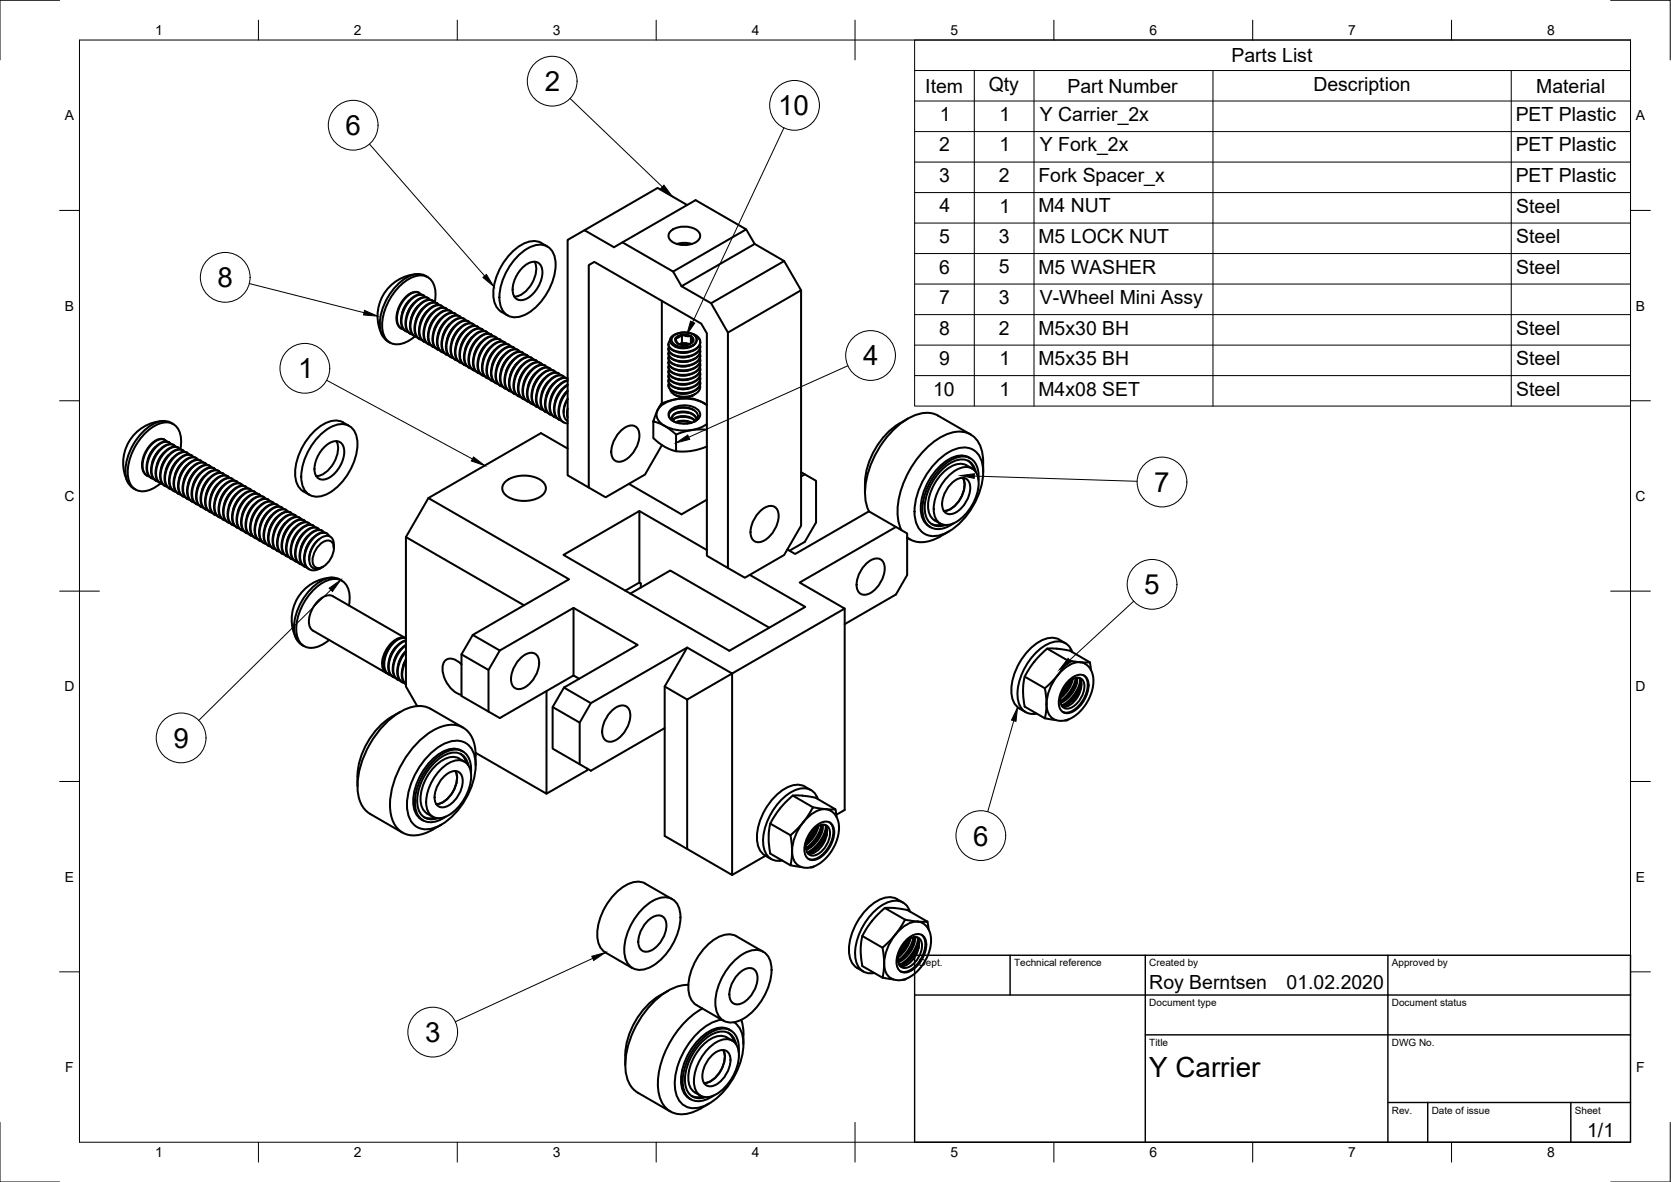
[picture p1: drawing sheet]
<svg xmlns="http://www.w3.org/2000/svg" width="420mm" height="297mm" viewBox="0 0 420 297" stroke-linecap="round" stroke-linejoin="round" font-family="sans-serif">
<!-- layer: Visible -->
<g fill="none" stroke="#000" stroke-width=".51">
<path d="M168.7 58a5.5 5.5 0 0 1 7.1 .5 1.95 1.95 0 0 1-1.5 2.7 5.5 5.5 0 0 1-6-1.2 1.52 1.52 0 0 1 .4-2zM172.8 51.5l-7.4-4.3-18.4 10.7M187.6 57.6l2.2 3.7-18.4 10.6M102.9 75.5l-1.1 1.4-.7 1.7M104 76.2l-.9 1.2-.8 1.9M105 68.9a10.6 10.6 0 0 0-8.9 15.4M105.2 76.8l-1.1 1.4-.7 1.7M105.4 73.6l-1.1-.3-1.5 .7-1.3 1.2-1 1.6-.7 1.7-.1 2 .4 1.3 .9 .8M105.9 74l-1.1-.6-.8 .1-.9 .4-1.4 1.2-1.2 2-.6 1.7-.1 1.8 .6 1.5 1.1 .7M106.3 77.5l-1 1.3-.8 1.8M106.6 74.3l-1.2-.3-1.4 .6-1.4 1.3-1.1 1.7-.6 1.8-.1 1.6 .5 1.5 .8 .8M107 69.3l.5 .3"/>
<path d="M107 69.3a5 5 0 0 0-5.3 .8 14.2 14.2 0 0 0-6 12.8 4 4 0 0 0 1.8 2.9M107 74.7l-1-.6-1.4 .3-1.4 1-1.5 2.1-.7 2.1v1.8l.6 1.4 1.1 .7M107.4 78.2l-1.1 1.4-.6 1.6M107.7 74.9l-1.1-.2-1.3 .4-1.2 1-1.3 1.8-.7 1.9-.2 1.8 .4 1.4 1 .9M108.1 75.3l-.9-.6-1.6 .4-1.5 1.3-1.3 2-.6 1.6-.1 1.9 .6 1.6 1.1 .6M108.6 78.8l-1.1 1.3-.7 1.8M108.8 75.6l-1.2-.3-1.4 .6-1.2 1.2-1.1 1.6-.7 2-.1 1.6 .4 1.4 .9 .9M109.3 76l-.5-.4-.6-.2-1.6 .4-1.4 1.2-1.3 1.9-.6 2v1.8l.4 1.3 .6 .5 .6 .3M109.3 76a5.7 5.7 0 0 0-1.8-6.4 5.9 5.9 0 0 0-6.4 1.8 13.9 13.9 0 0 0-4.8 12.1 3.7 3.7 0 0 0 5.4 2.6l2.6-1.6M109.7 79.4l-1.2 1.5-.6 1.6M110 76.2l-.7-.2h-.6l-1.2 .5-1.5 1.3-1 1.6-.6 1.7-.2 1.8 .3 1.3 1 1M110.4 76.6l-.5-.4-.6-.2-1.4 .4-1.6 1.3-1.3 2.1-.5 1.5-.1 1.9 .5 1.5 .6 .5 .6 .2"/>
<path d="M111.1 76.9l-1.1-.3-1.4 .5-1.5 1.4-1 1.7-.6 1.7-.2 1.7 .4 1.4 1 .9M111.5 77.3l-.4-.4-.7-.2-1.5 .4-1.4 1.2-1.3 1.9-.6 1.8-.1 2 .6 1.4 1.1 .7M112.2 77.5l-1.1-.2-1.5 .6-1.3 1.2-1.2 1.8-.6 2.2v1.5l.4 1.1 .9 .8M112.7 77.9l-1.1-.5h-.8l-.9 .5-1.4 1.2-1.3 2.1-.6 2.1 .1 1.5 .6 1.3 1 .6M113.3 78.2l-1.1-.3-1.4 .6-1.5 1.3-1 1.7-.6 1.7-.1 1.7 .5 1.5 .8 .8M113.8 78.6l-1-.6-.9 .1-.7 .3-1.5 1.3-1.2 1.9-.6 1.7-.1 2.1 .5 1.3 1.2 .7M114.5 78.9l-1.2-.3-1.4 .5-1.5 1.5-.9 1.6-.6 1.4-.2 1.9 .3 1.3 .4 .6 .6 .4M114.9 79.2l-1-.5-.9 .1-.9 .4-1.3 1.2-1.3 2.1-.6 2.1v1.4l.7 1.4 1 .7M115.6 79.5l-1.1-.3-1.5 .6-1.2 1.2-1.2 1.7-.6 1.7-.1 1.9 .5 1.5 .8 .7M116.1 79.9l-.4-.4-.8-.2-1.5 .5-1.4 1.1-1.3 2.1-.6 1.7-.1 1.8 .6 1.5 1.1 .7M129.9 64.7a8.4 8.4 0 0 1 6.6-3.2 4 4 0 0 1 3.1 3.9 15 15 0 0 1-8 13.9 4 4 0 0 1-6-3.4 15 15 0 0 1 4.3-11.2zM131.3 67.3a3.5 3.5 0 0 1 4-1.3 3.5 3.5 0 0 1 .9 4.1 7.4 7.4 0 0 1-5 5.3 2.22 2.22 0 0 1-2.3-2.6 8.3 8.3 0 0 1 2.4-5.5z"/>
<path d="M134.4 65.8a6.8 6.8 0 0 1-2.2 7.4l-.5 .5a3.8 3.8 0 0 1-2.4 .8M137.6 61.9a5.5 5.5 0 0 0-7.4 .2 15.4 15.4 0 0 0-6.1 12.7 5.1 5.1 0 0 0 3.5 4.5M156.5 60.9l12.7 7.3 18.4-10.6-12.7-7.3-20.5 11.8-7.4-4.2-4.3 2.4v59.2l5.3 3v-55.9l1.4-.8 26.9 15.5 1.4 2.5v55.9l5.3 3v-59.1l-4.2-7.4-7.4-4.3-2.2-3.7M166.4 75.6v25.8M170.2 61.3l1.9-.3 1.8 .3M189.8 61.3l7.4 4.3-18.4 10.6M197.2 65.6l4.2 7.3-18.4 10.7M201.4 72.9v59.2l-4.2 7.4-9.9 5.7-4.3-2.5M97.5 85.8l.5 .3M110.8 80.1l-1 1.3-.7 1.8M112 80.8l-1.2 1.5-.6 1.5M113.1 81.4l-1.1 1.4-.7 1.7"/>
<path d="M114.2 82.1l-1.1 1.5-.6 1.6M115.3 82.7l-1 1.4-.7 1.7M116.5 83.4l-1 1.2-.8 1.9M116.8 80.2l-1-.3-1.5 .5-1.4 1.2-1.1 1.6-.6 1.7-.2 2 .4 1.3 .9 .9M117.2 80.5l-1-.5-1.5 .3-1.4 1.1-1.4 2-.7 2.2v1.7l.6 1.5 1.1 .6M117.6 84l-1.1 1.4-.7 1.7M117.9 80.8l-1-.3-1.5 .6-1.5 1.3-1 1.6-.6 1.7-.2 2 .6 1.5 .8 .6M118.3 81.2l-.4-.4-.7-.2-1.4 .4-1.5 1.2-1.4 2.1-.5 1.7-.1 1.8 .5 1.5 .5 .5 .7 .2M118.7 84.7l-1 1.3-.7 1.8M119 81.5l-1.1-.3-1.4 .5-1.4 1.2-1.1 1.9-.7 1.9v1.5l.4 1.4 .9 .9M119.4 81.9l-.4-.4-.7-.2-1.4 .4-1.5 1.2-1.3 1.9-.6 1.9-.1 1.8 .6 1.5 1.1 .7M119.9 85.3l-1.1 1.4-.7 1.7"/>
<path d="M120.1 82.1l-1.2-.2-1.4 .6-1.3 1.2-1 1.6-.6 1.7-.2 1.8 .3 1.3 1 1M120.6 82.5l-1.1-.6-1.5 .4-1.6 1.4-1.3 2-.4 1.5-.1 1.9 .5 1.5 1.1 .7M121 86l-1 1.3-.8 1.8M121.3 82.8l-1.2-.3-1.5 .6-1.3 1.3-1.1 1.7-.6 1.8-.1 1.6 .5 1.5 .8 .8M121.7 83.1l-1-.5-.9 .1-.7 .3-1.3 1.1-1.4 2-.6 2-.1 1.8 .6 1.4 1.1 .7M122.1 86.6l-1.1 1.5-.6 1.6M122.4 83.4l-1.1-.3-1.3 .5-1.4 1.2-1.1 1.6-.7 1.9-.2 1.8 .3 1.2 .4 .7 .7 .4M122.9 83.8l-1.1-.6-.8 .1-.9 .4-1.4 1.2-1.3 2.1-.6 2.2v1.3l.6 1.4 1.1 .7M123.3 87.3l-1.1 1.3-.7 1.8M123.5 84.1l-1.1-.3-1.3 .5-1.4 1.2-1.1 1.7-.7 1.9-.1 1.7 .4 1.3 .9 1M124 84.5l-.6-.5-.6-.1-1.4 .4-1.6 1.3-1.2 2-.6 2.2v1.5l.6 1.3 1 .7M124.4 87.9l-1.1 1.5-.7 1.6"/>
<path d="M124.7 84.7l-1.3-.2-1.5 .6-1.2 1.2-1 1.6-.6 1.6-.2 1.9 .4 1.4 .9 .9M125.1 85.1l-.9-.6-1.6 .4-1.3 1-1.5 2.1-.6 1.8-.1 1.9 .2 .8 .4 .8 1.1 .6M125.5 88.6l-1.2 1.6-.5 1.5M125.8 85.4l-1-.3-1.5 .5-1.4 1.3-1.1 1.8-.6 1.7-.1 1.7 .4 1.4 .9 .9M126.2 85.8l-.4-.4-.7-.2-1.6 .4-1.3 1.2-1.3 2.1-.6 1.6-.1 2 .5 1.3 .6 .5 .6 .3M126.7 89.2l-1.2 1.5-.6 1.6M126.9 86l-1-.2-1.6 .6-1.3 1.2-1 1.6-.6 1.6-.2 1.9 .3 1.3 1 1M127.4 86.4l-.5-.4-.6-.2-1.5 .4-1.7 1.5-1.2 1.9-.6 2.2 .1 1.4 .5 1.3 .6 .5 .5 .2M127.8 89.9l-1.1 1.4-.7 1.7M128.1 86.7l-.7-.3-.7 .1-1.3 .5-1.3 1.3-1 1.6-.7 1.8-.1 1.8 .4 1.3 .9 .9M128.5 87.1l-.4-.4-.6-.2-1.6 .4-1.5 1.3-1.3 2-.5 1.6-.1 2 .5 1.4 1.2 .7M128.9 90.6l-1.1 1.5-.6 1.5"/>
<path d="M129.2 87.3l-1.1-.2-1.2 .4-1.7 1.5-1 1.6-.6 1.5-.2 2 .5 1.5 .9 .7M129.6 87.7l-.8-.5-1.5 .2-1.5 1.1-1.4 2-.7 1.9-.1 2.1 .6 1.4 1.1 .6M130 91.2l-1 1.4-.7 1.7M130.3 88l-1.1-.3-1.5 .6-1.2 1.1-1.3 2-.5 1.5-.1 1.9 .4 1.4 .9 .8M130.8 88.4l-1.1-.6-.9 .1-.8 .4-1.4 1.2-1.2 2-.6 1.6-.1 1.9 .6 1.5 1.1 .7M131.2 91.9l-1 1.3-.8 1.7M131.5 88.7l-1.2-.3-1.3 .4-1.4 1.3-1.1 1.6-.7 2.2-.1 1.5 .5 1.5 .8 .7M131.9 89l-.4-.3-.6-.2-1 .1-.7 .3-1.4 1.3-1.2 1.7-.7 2v1.8l.6 1.5 1.1 .7M132.3 92.5l-1.1 1.4-.6 1.7M132.6 89.3l-1.2-.3-1.2 .5-1.4 1.2-1.1 1.6-.7 1.9-.1 1.9 .4 1.5 .9 .7M133 89.7l-.9-.6-1.6 .4-1.5 1.2-1.3 2.1-.6 1.5-.1 2 .6 1.5 1.1 .7M133.5 93.2l-1.1 1.3-.7 1.8"/>
<path d="M133.7 90l-1-.3-1.4 .5-1.4 1.2-1.1 1.6-.7 2.1-.1 1.6 .4 1.4 .9 .8M134.2 90.3l-.5-.4-.6-.1-1.6 .4-1.4 1.2-1.3 1.9-.6 1.9-.1 1.8 .5 1.3 .6 .6 .6 .3M134.6 93.8l-1.3 1.7-.5 1.4M134.9 90.6l-1.1-.3-1.4 .6-1.5 1.3-1 1.6-.6 1.6-.2 1.8 .3 1.4 1 1M135.3 91l-.5-.4-.6-.2-1.4 .4-1.8 1.5-1.1 1.9-.5 1.4-.1 2 .5 1.5 .6 .5 .6 .2M135.7 94.5l-1 1.3-.8 1.8M136 91.3l-1.1-.3-1.6 .6-1.5 1.5-.7 1.2-.7 2-.2 1.7 .4 1.4 1 .9M136.4 91.7l-.5-.5-.5-.1-1.6 .4-1.3 1.1-1.4 2-.6 1.8-.1 1.9 .6 1.5 1.1 .7M136.8 95.1l-1.1 1.5-.6 1.6M137.1 91.9l-1.1-.3-1.2 .5-1.5 1.2-1.1 1.6-.6 1.8-.2 1.9 .3 1.2 .4 .6 .6 .5M137.6 92.3l-1.1-.6-.8 .1-.7 .3-1.7 1.4-1.2 2-.4 1.5-.2 1.9 .6 1.5 1.1 .7M138 95.8l-1.2 1.6-.6 1.5"/>
<path d="M138.2 92.6l-1.1-.3-1.4 .6-1.3 1.1-1.1 1.6-.7 2-.1 1.7 .4 1.5 .9 .8M138.7 92.9l-1.1-.5-.8 .1-.9 .4-1.4 1.3-1.2 1.9-.5 1.6-.1 2 .6 1.4 1 .7M139.1 96.4l-1.1 1.5-.6 1.6M139.4 93.2l-1.2-.3-1.2 .5-1.3 1-1.2 1.8-.7 1.8-.2 1.9 .4 1.4 .9 .9M139.8 93.6l-.4-.4-.6-.2-1.4 .3-1.4 1.1-1.4 2.1-.7 1.8-.1 2.2 .7 1.3 1 .6M140.2 97.1l-1.1 1.4-.6 1.7M140.5 93.9l-1.2-.3-1.4 .6-1.2 1.1-1.3 2-.5 1.6-.1 1.8 .5 1.5 .8 .7M140.9 94.3l-.9-.6-1.6 .3-1.6 1.4-1.2 2-.7 2.2 .1 1.5 .5 1.3 1.1 .7M141.4 97.7l-1.2 1.5-.6 1.6M141.6 94.5l-.9-.3-1.5 .5-1.4 1.3-1.1 1.6-.6 1.7-.2 2 .4 1.4 .9 .8M142.1 94.9l-.5-.4-.6-.2-1.4 .4-1.4 1.1-1.3 1.8-.7 2-.1 2.1 .6 1.4 1.1 .6M142.5 98.4l-1.1 1.4-.7 1.7"/>
<path d="M142.7 98.2l-.9 1-.7 1.3-.7 2.5 .1 1.2 .3 .9 .4 .7 .5 .3M142.7 96.6l-1.3 1.2-1.1 1.4-.8 1.9-.2 1.7a2.81 2.81 0 0 0 1.3 2.7M142.7 95.6l-1.1 .4-1.3 1-1 1.4-.8 1.6-.3 1.8v1.2l.5 1.2 .8 .6M142.7 98.4l-.9 1.3-.8 1.6-.4 1.4v1.4a2.21 2.21 0 0 0 2.1 2.3M142.7 96.8l-.8 .7-1.1 1.2-.8 1.6-.5 1.5-.1 1.4 .2 1 .6 .9 .9 .6M142.7 95.7l-1.1 .4-1.3 1.2-1.1 1.5-.7 1.7-.2 1.6 .1 1.2 .6 1.1 1 .6M169.5 99.1a4.2 4.2 0 0 0 4.4 .4M171.5 84.1v2.1M171.5 84.1a2.42 2.42 0 0 1 2.9 1.3l-.1 .3M171.5 84.1l-.5 .1a1.15 1.15 0 0 0-1.2 1.1 1.15 1.15 0 0 0 1 1.2l1.9 .2M173.2 98.8l-1.4 .2-1.4-.2M173.2 97.6l-1.4 .2-1.4-.2"/>
<path d="M173.2 96.5l-1.4 .2-1.4-.2M173.2 95.3l-1.4 .3-1.4-.2M173.2 94.2l-1.4 .2-1.4-.2M173.2 93.1l-1.4 .2-1.4-.2M173.2 91.9l-1.4 .2-1.4-.2M173.2 90.8l-1.4 .2-1.4-.2M173.2 89.6l-1.4 .2-1.4-.2M173.2 88.5l-1.4 .2-1.4-.2M173.4 86.5l-1.9-.3-.6 .3 1.2-.2 1.2 .2M173.7 84.5v1.8M174.3 99.3l-.4 .2M174.3 85.8l-.7 .5-.9 .4"/>
<path d="M174.3 85.8l-.4-.7a.56 .56 0 0 0-.2-.6 .56 .56 0 0 0-.6 0l-.8-.1a.89 .89 0 0 0-1.3 .1l-.6 .4a.39 .39 0 0 0-.5 .2 .39 .39 0 0 0 .1 .5l.4 .7 .3 .2 1.1 .2h.9M174.3 85.7l-.4 .5-1.2 .5M174.3 83.9l1.3 .8 .4 .7M174.3 84l-2-.4-2.1 .2-1.4 .9-.4 .9 .3 .6 .5 .5 1.6 .7h1.8l1.9-.8M174.7 84.3a4.4 4.4 0 0 0-5.7 .6 1.57 1.57 0 0 0 1.2 2l1.9 .3 1.3-.1 1.1-.5M174.8 99l-.5 .3M175.2 85.4l-.2 .7-.4 .5-1.4 .7-2.1 .2-1.5-.5M176 96.8v.9l-.5 .9-1.2 .7-1.3 .3-1.7 .1-1.5-.4-.9-.7-.4-.7M176 95.7v1.1l-.8 .9-1.5 .8-1.5 .3-1.7-.1-1.5-.6-.8-.8-.1-.5 .1-.5M176 94.5v1.1l-.8 1-1.3 .7-1.7 .3-1.8-.1-1.4-.5-.8-.8-.1-.6 .1-.5M176 93.4v1.1l-.8 .9-1.3 .7-1.7 .4-1.8-.1-1.4-.6-.8-.8-.1-.5 .1-.5M176 92.3v1.1l-.8 .9-1.3 .7-1.7 .3-1.8-.1-1.4-.5-.8-.8-.1-.5 .1-.6"/>
<path d="M176 91.1v1.1l-.8 1-1.5 .7-1.5 .3-1.8-.1-1.4-.6-.8-.8-.1-.5 .1-.5M176 90v1.1l-.8 .9-1.3 .7-1.7 .4-1.5-.1-1.7-.6-.8-.8-.1-.5 .1-.6M176 88.8v1.1l-.8 1-1.5 .7-1.5 .3-1.8-.1-1.4-.6-.8-.7-.1-.6 .1-.5M176 87.7v1.1l-.8 .9-1.3 .7-1.7 .4-1.8-.2-1.4-.5-.8-.8-.1-.5 .1-.5M176 86.5v1.1l-.8 1-1.5 .8-1.5 .2-1.8-.1-1.4-.6-.8-.7-.1-.6 .1-.5M176 85.4v1l-.8 1-1 .7-1.9 .4-2.2-.2-1.3-.6-.5-.5-.2-.5v-.5l.3-.6M176 85.4l-1.3-1.1 .4 .8 .1 .5-.7 1M176.1 96.2l-.2 .8-.8 1-1.1 .6-1.5 .3h-1.8l-1.2-.4-1.1-.8-.3-.9M176.1 95l-.2 .8-.8 1-1.3 .7-1.3 .3-1.8-.1-1.2-.3-1.1-.8-.3-1M176.1 93.9l-.2 .8-.8 1-1.3 .6-1.3 .3h-1.8l-1.2-.4-1.1-.8-.3-.9M176.1 92.8l-.2 .8-.8 .9-1.1 .6-1.5 .4-1.8-.1-1.2-.3-1.1-.8-.3-1M176.1 91.6l-.2 .8-.8 1-1.6 .7-1.3 .2h-1.5l-1.7-.6-.7-.7-.2-.8"/>
<path d="M176.1 90.5l-.2 .8-.8 1-1.1 .5-1.5 .4-1.8-.1-1.2-.3-1.1-.8-.3-1M176.1 89.3l-.2 .8-.8 1-1.1 .6-1.5 .3h-1.8l-1.2-.4-1.1-.7-.3-1M176.1 88.2l-.3 1-.7 .8-1.3 .6-1.3 .3h-1.8l-1.2-.4-1.1-.8-.3-.9M176.1 87l-.2 .8-.8 1-1.1 .6-1.5 .4-1.8-.1-1.2-.3-1.1-.8-.3-1M176.1 85.9l-.2 .8-.8 1-1.3 .6-1.6 .3h-1.5l-1.5-.5-.8-.7-.3-.9M38.9 112.5l-1.1 1.4-.6 1.7M40.1 113.1l-1.1 1.3-.7 1.8M41.1 105.8a10.6 10.6 0 0 0-8.9 15.4M41.2 113.8l-1.2 1.5-.6 1.5M41.5 110.6l-1.2-.3-1.4 .6-1.2 1-1.3 2-.5 1.4-.2 1.9 .3 1.3 .4 .6 .6 .5M41.9 110.9l-.6-.4-.6-.2-1.3 .4-1.6 1.3-1.3 2.2-.5 1.4-.1 1.9 .2 .8 .4 .9 1.1 .6M42.3 114.4l-1 1.3-.7 1.8"/>
<path d="M42.6 111.2l-1.2-.3-1.4 .6-1.3 1.2-1.1 1.7-.6 1.8-.1 1.7 .3 1.4 1 .9M43 111.6l-.4-.4-.8-.2-1.5 .5-1.3 1.1-1.3 2-.6 1.8-.1 1.9 .5 1.3 .6 .5 .6 .3M43.5 115.1l-1.2 1.5-.6 1.6M43.6 106.6a4.7 4.7 0 0 0-5.8 .4 14.2 14.2 0 0 0-6.1 12.9 4.2 4.2 0 0 0 2.4 3.1M43.7 111.9l-1.2-.3-1.5 .7-1.1 1-1.2 1.9-.6 1.7-.1 1.8 .5 1.5 .8 .6M44.2 112.3l-.5-.4-.6-.2-1.6 .4-1.7 1.6-1.1 1.8-.6 2.2 .1 1.5 .6 1.3 1 .6M44.6 115.7l-1.1 1.4-.7 1.7M44.9 112.5l-1.1-.3-1.4 .6-1.5 1.3-1 1.6-.6 1.7-.2 1.6 .4 1.7 .9 .8M45.3 112.9l-.4-.4-.7-.2-1.5 .4-1.7 1.5-1.1 1.8-.5 1.7-.1 1.8 .5 1.5 1.2 .7M45.4 112.9a5.7 5.7 0 0 0-1.8-6.3 5.9 5.9 0 0 0-6.5 1.7 13.9 13.9 0 0 0-4.8 12.1 3.7 3.7 0 0 0 5.5 2.7l2.6-1.6M45.7 116.4l-1.1 1.5-.6 1.6M46 113.2l-1.1-.3-1.6 .6-1.2 1.2-1.1 1.8-.6 1.4-.2 1.9 .4 1.4 1 1"/>
<path d="M46.4 113.6l-.5-.5-.5-.1-.8 .1-.8 .3-1.3 1.1-1.3 1.9-.7 1.8-.1 2.2 .6 1.2 1.1 .8M46.8 117l-1 1.4-.7 1.7M47.1 113.8l-1.1-.3-1.5 .6-1.1 1-1.3 1.9-.6 1.7-.1 2 .4 1.3 .9 .8M47.6 114.2l-1.1-.6-.8 .1-.9 .4-1.4 1.3-1.2 1.9-.6 1.7v1.9l.5 1.4 1.1 .7M48 117.7l-1 1.2-.8 1.9M48.3 114.5l-1.2-.3-1.4 .6-1.3 1.1-1.2 1.9-.5 1.7-.2 1.9 .5 1.3 .8 .8M48.7 114.9l-1-.6-1.4 .3-1.4 1-1.5 2.1-.7 2.2v1.8l.6 1.3 1.1 .7M49.1 118.3l-1.1 1.4-.7 1.7M49.4 115.1l-1.2-.2-1.4 .5-1.2 1.1-1.3 2-.5 1.6-.2 1.9 .5 1.4 .9 .7M49.8 115.5l-1-.6-.9 .1-.8 .4-1.3 1.2-1.4 2-.5 1.7-.1 1.8 .6 1.6 1.1 .6M50.2 119l-1 1.3-.7 1.8M50.5 115.8l-1.2-.3-1.2 .5-1.4 1.2-1.1 1.7-.7 2.1-.1 1.5 .3 1.4 1 .9"/>
<path d="M50.9 116.2l-.9-.6-1.5 .3-1.4 1.1-1.4 2-.7 2.1-.1 1.8 .5 1.3 .6 .5 .6 .3M51.4 119.6l-1.1 1.4-.7 1.7M51.6 116.4l-.6-.2h-.6l-1.3 .5-1.4 1.3-1 1.6-.6 1.7-.2 1.8 .3 1.3 1 1M52.1 116.8l-.5-.4-.6-.2-1.4 .4-1.6 1.3-1.3 2-.5 1.6-.1 1.9 .5 1.5 .5 .5 .7 .2M52.8 117.1l-1.1-.3-1.4 .5-1.4 1.3-1.1 1.8-.7 1.8-.1 1.6 .4 1.4 .9 .9M53.2 117.5l-.4-.4-.7-.2-.7 .1-.9 .4-1.6 1.4-1 1.6-.6 2-.1 1.8 .6 1.4 1.1 .7M53.9 117.7l-1.1-.2-1.6 .6-1.2 1.2-1.1 1.6-.6 1.6-.1 1.9 .3 1.3 1 1M54.4 118.1l-1.1-.6-1.5 .4-1.7 1.5-1.2 2-.4 1.4-.2 1.9 .6 1.5 .5 .5 .6 .2M55 118.4l-1.1-.3-1.5 .7-1.4 1.2-1 1.7-.6 1.7-.1 1.7 .4 1.5 .9 .8M55.5 118.8l-.5-.5-.5-.1-.9 .1-.7 .3-1.4 1.1-1.3 2.1-.6 1.8-.1 1.9 .6 1.4 1 .7M56.2 119l-1.2-.2-1.4 .5-1.4 1.4-1.1 1.7-.5 1.4-.2 1.9 .3 1.3 .4 .6 .6 .4M56.6 119.4l-1-.5h-.9l-.9 .5-1.3 1.2-1.3 2.1-.6 2.1v1.6l.6 1.2 1.1 .7"/>
<path d="M57.3 119.7l-1.1-.3-1.5 .6-1.2 1.1-1.3 2-.6 2.1v1.4l.4 1.3 .9 .8M80.1 109.8a8.4 8.4 0 0 1 6.6-3.2 4 4 0 0 1 3.1 3.8 15 15 0 0 1-8 14 4 4 0 0 1-6-3.5 15 15 0 0 1 4.3-11.1zM81.5 112.4a3.5 3.5 0 0 1 4-1.3 3.5 3.5 0 0 1 .8 4.1 7.4 7.4 0 0 1-4.9 5.3 2.22 2.22 0 0 1-2.3-2.6 8.3 8.3 0 0 1 2.4-5.5zM84.6 110.9a6.8 6.8 0 0 1-2.2 7.4l-.6 .5a3.8 3.8 0 0 1-2.3 .8M87.8 107a5.5 5.5 0 0 0-7.4 .2 15.4 15.4 0 0 0-6.1 12.7 5 5 0 0 0 3.5 4.5M138.3 104.2l-.7-.7-.6-1.5 .2-1.9 .6-1.7 1-1.7 1.2-1.1 1.4-.7 1.2 .2 .1 .1-.6-.2-.9 .1-1.3 .8-1.2 1.2-1.1 2.1-.4 2.1 .1 1.5 .6 1 1 .6M142.7 100.4l-.6 1.3-.4 1.6 .3 1.7 .7 .8M142.7 100.2l-.8 1.6-.2 2M142.7 112.7l-6.7-3.9-28.3 16.4 35.4 20.4-24.2 14 6.8 3.9 18.5-10.7 16.1 9.3-18.5 10.7 6.8 3.9 24.2-14 11.3 6.6 28.3-16.4-11.3-6.5 24.2-14-6.8-3.9-18.6 10.7-1.9-1.1M142.7 102.7l-.1 1.4 .1 .8M156 108.4a3.3 3.3 0 0 1 3.7-1.3 3.3 3.3 0 0 1 .9 3.9 7 7 0 0 1-4.7 5 2.1 2.1 0 0 1-2.2-2.5l.5-2.3 .8-1.5zM166.4 111.8l-4.2 7.5-9.9 5.7-4.3-2.5"/>
<path d="M168.8 102.9a5.6 5.6 0 0 1 7 .4 1.7 1.7 0 0 1-.9 2.5 5.6 5.6 0 0 1-6.5-.8 1.53 1.53 0 0 1 .4-2.1zM169 105v.4l.5 .5M169 105l.1 .5 .5 .5M169.2 105.5l1.1-.7 1.7-.2 1.6 .3 1.3 .9M169.2 105.6l1.1-.7 1.8-.2 1.6 .4 1.1 .7M169.2 105.8l-.5-.4-.4-.7-.1-.6 .3-.5 1.3-.9 2.3-.3 1.9 .4 1.2 .9 .3 .7-.1 .7-.8 .8M169.3 104.2l1.5-.7 2.3 .1 1.5 .7 .4 .6 .2 .6-.3-.6-.4-.5-1.6-.7-1.6-.1-1.1 .2-.8 .5-.4 .7zM169.9 106.1l.9-.3 1.2-.1 2 .5M170 106.2l1.1-.3h1l1.7 .4M170.4 106l1.8-.1 1 .2M170.4 104.9l1.8-.1 1 .1M170.4 103.7l1.7-.1 1.1 .2"/>
<path d="M174.4 103l-1.5-.4-1.8-.1-1.6 .4-.9 .6M177.7 101.8a10.3 10.3 0 0 0-11.7 .4 2.72 2.72 0 0 0 .4 4.4 10.4 10.4 0 0 0 11.3 0M177.7 101.8l-2.2-1.2-2-.5-3.2 .2-2.9 .7a3.3 3.3 0 0 0-2.3 2.6l-.8 2.3v4.2l2.8 2.2 2.9 1.1v-4.2l-3-2.3-2.7-1M177.7 112.2l-1.8 .6-2.2 .6h-3.7M177.7 108l-3.8 .1-3.9 1.1M201.4 118.6l1 .6-1 .5M202.4 119.2l2.8 1.6v10.5l-2.8 4.9-3.9 2.2M226.1 106.4a19.2 19.2 0 0 0-8.6 17.5M228.3 105.2l-2.2 1.3M235.5 116.1a10.4 10.4 0 0 1 7.4-3.6 4.8 4.8 0 0 1 4.2 4.8 18.3 18.3 0 0 1-9.7 16.8 4.9 4.9 0 0 1-7.4-4.2 18.2 18.2 0 0 1 5.5-13.8zM235.9 104.5l8.2 4.7M235.9 104.5a8.1 8.1 0 0 0-8.4 1.2 23.9 23.9 0 0 0-10 18.5 9.8 9.8 0 0 0 1 4.3"/>
<path d="M238.8 119.3a5.2 5.2 0 0 1 5.6-1.6 4.5 4.5 0 0 1 1.6 4.7 12.2 12.2 0 0 1-6.5 9.2 3.2 3.2 0 0 1-4.7-2.7 12.1 12.1 0 0 1 4-9.6zM243.4 115.8l.9 .9 .6 1.4M243.6 114.9l.4 .3M243.6 114.9a5.4 5.4 0 0 0-5.9 1.1 15.4 15.4 0 0 0-6.1 12.7 4.5 4.5 0 0 0 2.4 3.8M244.4 117.7a4.5 4.5 0 0 0-6.3 .2 12.2 12.2 0 0 0-4.7 10.2 3.6 3.6 0 0 0 1.6 2.7M245.4 118.7a3.7 3.7 0 0 0-5.9-2.6 13.7 13.7 0 0 0-6.8 13.1 3.5 3.5 0 0 0 5 2.8M247.2 118.6a14.1 14.1 0 0 0-1-7.1 5.8 5.8 0 0 0-7.7-2.5 21.2 21.2 0 0 0-11.1 11.8 16.5 16.5 0 0 0-1.1 11.5l.4 .9M52.5 120.3l-1 1.3-.8 1.8M53.6 121l-1.1 1.5-.6 1.5M54.8 121.6l-1.1 1.3-.7 1.8M55.9 122.3l-1.1 1.5-.7 1.6M57 122.9l-1.1 1.4-.6 1.7"/>
<path d="M57.7 120.1l-.3-.4-.7-.2-.9 .1-.9 .4-1.3 1.2-1.2 2-.6 1.7-.1 1.8 .6 1.5 1.1 .7M58.2 123.6l-1 1.2-.8 1.8M58.4 120.4l-1.2-.3-1.3 .6-1.5 1.4-1 1.6-.5 1.4-.2 2.1 .4 1.2 .9 1M58.9 120.7l-1-.5-1.5 .3-1.3 1-1.5 2.1-.6 1.8-.1 2.1 .6 1.5 1 .5M59.3 124.2l-1.1 1.4-.7 1.7M59.6 121l-1-.3-1.5 .5-1.4 1.3-1.1 1.7-.6 1.8-.2 1.9 .6 1.5 .7 .6M60 121.4l-.5-.4-.6-.2-1.4 .4-1.6 1.2-1.3 2.1-.5 1.7-.1 1.8 .5 1.5 .5 .4 .7 .3M60.4 124.9l-.9 1.2-.8 1.9M60.7 121.7l-1.1-.3-1.6 .6-1.2 1.1-1.1 1.9-.6 1.4-.2 2 .5 1.4 .9 .8M61.1 122.1l-.4-.4-.7-.2-1.6 .4-1.3 1.2-1.3 1.9-.6 1.9-.1 1.9 .7 1.5 1 .6M61.6 125.5l-1.1 1.4-.7 1.7M61.8 122.3l-1-.3-1.6 .7-1.3 1.2-1.2 1.8-.5 1.5-.1 1.9 .4 1.4 .9 .8"/>
<path d="M62.3 122.7l-1.1-.6-1.5 .4-1.5 1.2-1.4 2.2-.4 1.4-.2 2 .6 1.5 1.1 .7M62.7 126.2l-1 1.3-.8 1.8M63 123l-1.2-.3-1.3 .5-1.6 1.4-1 1.7-.6 1.9-.1 1.5 .5 1.5 .8 .8M63.4 123.4l-.5-.5-.5-.1-.9 .1-.7 .3-1.5 1.3-1.2 1.7-.7 2.1v1.8l.6 1.4 1.1 .7M63.8 126.8l-1.1 1.4-.6 1.7M64.1 123.6l-1.2-.3-1.2 .5-1.4 1.2-1.1 1.6-.7 1.9-.2 1.8 .4 1.4 1 .9M64.5 124l-1-.6-.8 .1-1 .4-1.3 1.2-1.2 2-.6 1.5-.1 2 .6 1.6 1.1 .6M65 127.5l-1.1 1.3-.7 1.8M65.2 124.3l-1.1-.3-1.3 .5-1.4 1.2-1.1 1.6-.7 2.1-.1 1.6 .4 1.5 .9 .8M65.7 124.7l-.4-.4-.7-.2-.9 .1-.7 .3-1.4 1.2-1.3 1.9-.6 1.9-.1 1.8 .6 1.5 1.1 .7M66.1 128.2l-1.2 1.4-.6 1.6M66.4 124.9l-1.3-.2-1.2 .4-1.2 1-1.2 1.8-.7 1.8-.2 1.9 .4 1.4 .9 .9"/>
<path d="M66.8 125.3l-1-.6-1.5 .4-1.6 1.3-1.3 2.1-.5 1.4-.1 2 .2 .8 .4 .8 1.1 .6M67.2 128.8l-1 1.3-.8 1.8M67.5 125.6l-1-.3-1.4 .5-1.5 1.2-1 1.7-.7 1.9-.2 1.7 .4 1.4 1 .9M67.9 126l-.4-.4-.7-.2-1.6 .4-1.3 1.2-1.3 1.9-.6 1.8-.1 2 .5 1.3 .5 .5 .7 .3M68.3 129.4l-1.1 1.5-.6 1.6M68.6 126.2l-1.1-.3-1.4 .6-1.4 1.3-1.1 1.7-.5 1.5-.2 2.1 .5 1.5 .8 .6M69.1 126.6l-.5-.4-.7-.2-1.5 .5-1.7 1.5-1.1 1.8-.6 2.2 .1 1.5 .7 1.4 .9 .5M69.5 130.1l-1.1 1.4-.7 1.7M69.7 126.9l-1-.3-1.6 .6-1.3 1.2-1 1.7-.7 1.8-.1 1.5 .4 1.6 .9 .9M70.2 127.3l-.5-.4-.6-.2-1.5 .4-1.6 1.4-1.2 1.9-.5 1.6-.1 1.9 .5 1.4 1.1 .8M70.6 130.8l-1.1 1.5-.6 1.5M70.9 127.5l-1.1-.2-1.3 .4-1.6 1.5-1.1 1.6-.5 1.5-.1 2.1 .4 1.3 .8 .8"/>
<path d="M71.3 127.9l-.5-.4-.5-.2-.9 .1-.7 .3-1.3 1.2-1.3 1.9-.7 1.8-.1 2.1 .5 1.3 1.2 .7M71.7 131.4l-1 1.4-.7 1.7M72 128.2l-1.1-.3-1.6 .7-1.2 1.2-1.1 1.6-.6 1.7-.1 1.9 .4 1.4 .9 .8M72.5 128.6l-1.1-.6-.8 .1-.9 .4-1.4 1.2-1.2 2-.6 1.7-.1 1.9 .6 1.4 1.1 .7M72.9 132.1l-1.2 1.4-.6 1.7M73.2 128.8l-1.2-.2-1.4 .5-1.5 1.5-1 1.6-.6 1.6-.1 2 .5 1.3 .8 .7M73.6 129.2l-.4-.3-.6-.2-1.4 .3-1.4 1-1.5 2.2-.7 2.1v1.7l.6 1.4 1.1 .7M74 132.7l-1.1 1.4-.7 1.7M74.3 129.5l-1.2-.3-1.4 .6-1.4 1.2-1 1.7-.6 1.7-.2 1.9 .5 1.5 .8 .7M74.7 129.9l-.9-.6-1.6 .4-1.6 1.3-1.3 2.1-.6 2.2v1.4l.6 1.3 1.1 .7M75.1 133.4l-1 1.3-.7 1.7M75.4 130.2l-1-.3-1.4 .5-1.5 1.2-1 1.6-.7 1.7-.1 2 .4 1.4 .9 .8"/>
<path d="M75.8 130.5l-.4-.4-.7-.2-1.5 .5-1.4 1.2-1.3 1.9-.6 1.9-.1 1.8 .6 1.5 1.1 .6M76.3 134l-1.1 1.4-.7 1.7M76.5 130.8l-1-.3-1.5 .5-1.4 1.4-1 1.6-.6 1.7-.2 1.7 .3 1.4 1 1M77 131.2l-.5-.4-.6-.2-1.6 .5-1.4 1.1-1.4 2.2-.4 1.4-.1 2 .5 1.5 .5 .4 .6 .3M77.4 134.7l-1 1.3-.8 1.8M77.7 131.5l-1.1-.3-1.4 .5-1.4 1.2-1.2 1.9-.6 1.8-.1 1.6 .4 1.4 .9 .8M78.1 131.9l-.4-.4-.7-.2-1.5 .4-1.4 1.1-1.3 2-.6 1.9-.1 1.8 .6 1.5 1.1 .7M78.5 135.3l-1.1 1.5-.6 1.6M78.8 132.1l-1.1-.3-1.6 .7-1.2 1.2-1.1 1.6-.6 1.6-.2 1.9 .4 1.3 1 1M79.2 132.5l-1-.6-.8 .1-.9 .4-1.4 1.2-1.3 2.1-.6 2.2v1.3l.6 1.4 1.1 .7M79.9 132.8l-1.1-.3-1.5 .6-1.4 1.3-.9 1.6-.7 1.8-.1 1.7 .4 1.5 .9 .8M80.2 137a2.41 2.41 0 0 1 3.2-.9 4.1 4.1 0 0 1-.6 4.9 3.3 3.3 0 0 1-3.2 1.7 2.41 2.41 0 0 1-.8-3.2l.6-1.3z"/>
<path d="M80.3 135.5l-1.1 1-.9 1.3-.5 1.7v1.2M80.4 133.1l-1-.5-1.4 .3-1.4 1-1.5 2.2-.7 1.8v2.1l.6 1.3 1 .7M81.1 133.4l-1.2-.3-1.4 .6-1.5 1.4-1 1.6-.5 1.5-.2 1.9 .3 1.2 .4 .7 .6 .4M81.5 133.8l-1-.6-1 .1-.8 .4-1.3 1.2-1.3 2.1-.6 2.2v1.5l.6 1.3 1.1 .6M82.2 134.1l-1.2-.3-1.4 .6-1.2 1.1-1.3 2-.6 2v1.5l.4 1.4 .9 .7M82.8 134.8l-.8-.8-1.1-.1-1.3 .7-1.4 1.4-1.1 1.8-.4 1.4-.1 1.8 .5 1.5a2.55 2.55 0 0 0 3.7 .2M83.9 137.6v-.5l.1 .5M83.9 137.5v-1.2l-.3-.8-.4-.6-.8-.3-.7 .1-1.1 .5-.9 .8-1 1.3-.9 2.5v1.1l.2 1 .7 .8 .7 .3 1-.2 .9-.4M83.9 137.6v.2M102.1 135l29.7 17.1M107.7 125.2l-5.6 9.8v37.5l2.8 4.9M127.2 120.9a8.1 8.1 0 0 1 9.2 0 2.29 2.29 0 0 1-.7 4.1 8.2 8.2 0 0 1-8.5-.5 2.15 2.15 0 0 1 0-3.6z"/>
<path d="M158.1 121.6l13.3 7.7 6.3-3.7M160.8 128.4v18M177.7 138.2l-16.9-9.8-19.1 11.1 41.7 24 19.1-11-14-8M191 128.6a3.3 3.3 0 0 1 3.7-1.2 3.3 3.3 0 0 1 .9 3.8 7 7 0 0 1-4.7 5.1 2.1 2.1 0 0 1-2.2-2.6l.5-2.3 .8-1.5zM225.3 132.4l2.8 1.7v10.4l-2.8 4.9-12.9 7.5M228.1 135.2l.7 .4M234.2 131.7l1.3 .3 1.4-.2M235 130.8l1.4 .8M238.6 133.6a12.1 12.1 0 0 1-7.6 2.6 5.2 5.2 0 0 1-2.9-1.1M239.2 121.5a3.3 3.3 0 0 1 3.7-1.2 3.3 3.3 0 0 1 .8 3.9 7 7 0 0 1-4.7 5 2.1 2.1 0 0 1-2.1-2.5l.5-2.4 .7-1.5zM242.1 120.1a6.4 6.4 0 0 1-2 7l-.6 .5a3.5 3.5 0 0 1-2.2 .8M246 120.6a5.1 5.1 0 0 0-2.5-5.6 6.8 6.8 0 0 0-6.5 2.2 14.9 14.9 0 0 0-4.9 12.2 3.9 3.9 0 0 0 5.9 3.1l1.7-1"/>
<path d="M83.5 145.1a10.6 10.6 0 0 0-9 15.5M83.7 149.8l18.4 10.6M83.7 149.8a3.4 3.4 0 0 0-3.8 1.3 6.7 6.7 0 0 0-2 6.5l.8 .9 18.4 10.6M86 145.9a4.7 4.7 0 0 0-5.8 .4 14.2 14.2 0 0 0-6.1 12.9 4.3 4.3 0 0 0 2.4 3.2M87.7 152.2a5.6 5.6 0 0 0-1.8-6.3 5.9 5.9 0 0 0-6.5 1.8 13.9 13.9 0 0 0-4.7 12.1 3.7 3.7 0 0 0 5.4 2.6l2.7-1.6M118.9 159.6l-2.9 4.9 6.8 3.9M144.2 152.8v16.9M158.5 149.2l10-5.8 24.9 14.3M161.1 147.7v-1.1l-.3-.2-3.6 2M212.4 152.9v50.6l-2.1 1.3M217.7 141.8a3.3 3.3 0 0 1 3.7-1.2 3.3 3.3 0 0 1 .8 3.8 7 7 0 0 1-4.7 5.1 2.1 2.1 0 0 1-2.1-2.6l.5-2.3 .7-1.5zM99.7 162.4l-1.1 1.5-.7 1.6"/>
<path d="M100.6 178.9a19.2 19.2 0 0 0-10.7 18.6M100.8 163.1l-1 1.3-.7 1.8M102 163.7l-1.2 1.5-.6 1.6M102.1 165.8l-.8 1.6-.3 1.7 .2 1.7 .9 1.2M102.1 163.6l-.8 1-.8 1.5-.6 2.2v1.2l.3 1 1 1M102.1 162l-1.5 1.3-.9 1.4-.7 1.5-.3 2.2a2.7 2.7 0 0 0 1.4 2.4M102.1 160.9l-1.4 .6-1.2 1.2-.9 1.3-.6 1.4-.4 1.6 .1 1.3 .4 1.2 .8 .7M102.1 160.4l-1.1-.1-1.3 .5-1.4 1.2-1.2 2-.6 2.2v1.4l.5 1.2 .8 .7M102.1 166.1l-.8 1.8-.2 1.5 .3 1.5 .7 1M102.1 163.9l-1.2 1.6-.6 1.6-.3 1.5 .2 1.5a2.11 2.11 0 0 0 1.5 1.6M102.1 162.2l-1.1 1-1.1 1.4-.6 1.4-.3 1.3-.1 1.4 .3 1.1 .6 .9 .8 .3M102.1 161l-1.3 .6-1.3 1.3-1 1.6-.5 1.3-.3 1.5 .3 1.7 .6 .9 .9 .5"/>
<path d="M102.1 160.5l-1.2-.1-1.5 .8-1.2 1.3-1.1 1.9-.5 1.9 .2 1.9 .7 1.1 .8 .4M102.1 165.7l-.8 1.8M102.1 160.4a3.6 3.6 0 0 0-4.1 1.6 6.5 6.5 0 0 0-1.6 6.3l1 .9M116 164.5v10.4l9.7 5.6 18.5-10.8 1.4 .9M116 167a3.1 3.1 0 0 0-4-1 4.5 4.5 0 0 0 0 4.9 6.3 6.3 0 0 0 4.1 3.7M125.7 163.5l-2.9 4.9v10.4M130.8 165.5a3.3 3.3 0 0 1 3.7-1.2 3.3 3.3 0 0 1 .8 3.8 7 7 0 0 1-4.7 5.1 2.1 2.1 0 0 1-2.1-2.5l.5-2.4 .7-1.5zM137.4 173.7v25.8l-17.8-10.3M141.8 172.8l-2.8 4.9v10.4l9.6 5.6 18.5-10.7M148.6 176.7l-2.8 4.9-6.8-3.9M153.7 178.7a3.3 3.3 0 0 1 3.8-1.2 3.3 3.3 0 0 1 .8 3.8 7 7 0 0 1-4.7 5.1 2.1 2.1 0 0 1-2.2-2.5l.5-2.4 .8-1.5zM167.1 172.5v37.6l5.7 3.2"/>
<path d="M172.8 175.8l11.3-6.5v50.6l-11.3-6.6zM172.8 162.7l-5.7 9.8 5.7 3.3M257.6 170l5.1 3M263.1 177l-.3 2.9a.43 .43 0 0 0 0 .6 .43 .43 0 0 0 .5 .1l2.2 .4M263.1 176.9l.4 2a3.1 3.1 0 0 0 1.3 1.7M263.3 163l5.1 2.9M266 169.7l-2.7 2.7a1.12 1.12 0 0 0-.4 1.7l.2 2.9M266 169.7a12.4 12.4 0 0 0-2.9 7.2M267.9 161.7a5.5 5.5 0 0 0-7.4 .1 15.4 15.4 0 0 0-6.2 12.7 5.1 5.1 0 0 0 3.6 4.5M268.5 171.7a2.71 2.71 0 0 1 3.5-1 4 4 0 0 1-.2 4.7 4.8 4.8 0 0 1-3.5 2.7 2.07 2.07 0 0 1-1.6-2.9l.4-1.5zM268.7 171.1a3.5 3.5 0 0 1 3.9-1.3 3.5 3.5 0 0 1 .9 4.1 7.4 7.4 0 0 1-5 5.3 2.22 2.22 0 0 1-2.3-2.6 8.3 8.3 0 0 1 2.5-5.5zM268.8 172.2l-1.8 2.5"/>
<path d="M268.9 171.2l-1 1.9-1 1.2M269.4 170.9l-.8 1.8-1.8 2.2M269.6 163.9a3.8 3.8 0 0 0-5.5-2.3 14.9 14.9 0 0 0-8.2 14.1 3.8 3.8 0 0 0 4.8 3.6M269.7 170.7a8 8 0 0 1-3 4.7M270 172.9l-1.9 2.4M270.5 170.4l-.3 1.3-1 1.8-.9 1.3-1.7 1.4M270.6 170.4a7.3 7.3 0 0 1-3.9 5.9M270.8 170.3a7.1 7.1 0 0 1-4.1 6.3M271.1 173.6l-1.9 2.4M271.4 170.3a4.7 4.7 0 0 1-.8 5.4 3.8 3.8 0 0 1-3.4 1.9M271.6 166.4l-2.6-.4a.59 .59 0 0 0-.9 .5l-2.1 3.2M271.6 166.4l1.7 .1a.59 .59 0 0 1 .7 0 .59 .59 0 0 1 .2 .7l.1 1.2"/>
<path d="M271.6 166.4a7.3 7.3 0 0 0-5.6 3.3M271.6 166.4a4.5 4.5 0 0 1 3.3 5.2l-.2 1.3-.5 1.7-.7 1.6-.9 1.4-.9 1.1-1.4 1.2-1.1 .7-1.5 .5a4.2 4.2 0 0 1-2.9-.5M271.6 170.7l-.2 1.4-1.1 2.1-1.4 1.7-1.8 1.3M271.7 170.8a6.9 6.9 0 0 1-4.8 6.5M271.7 170.9l.2 1-.1 1.2M271.8 172.8a7 7 0 0 1-4.7 4.7M272.5 169.7a4.3 4.3 0 0 1 .3 5.3 6.6 6.6 0 0 1-4.5 4.1l-1.1-.2M274 166.4l-5-2.9-4.9-.6a1.78 1.78 0 0 0-1.8 1l-2.6 2.8-2.1 3.3-.3 1.8-.1 2.2 .4 3.6 5.1 2.9M107.8 189.8a10.4 10.4 0 0 1 7.5-3.6 4.8 4.8 0 0 1 4.2 4.8 18.3 18.3 0 0 1-9.7 16.8 4.9 4.9 0 0 1-7.4-4.2 18.2 18.2 0 0 1 5.4-13.8zM111.2 193a5.2 5.2 0 0 1 5.6-1.6 4.5 4.5 0 0 1 1.6 4.7 12.2 12.2 0 0 1-6.5 9.2 3.2 3.2 0 0 1-4.7-2.7 12.1 12.1 0 0 1 4-9.6zM111.6 195.2a3.3 3.3 0 0 1 3.7-1.2 3.3 3.3 0 0 1 .8 3.8 7 7 0 0 1-4.7 5.1 2.1 2.1 0 0 1-2.1-2.5l.5-2.4 .7-1.5zM114.5 193.8a6.4 6.4 0 0 1-2.1 7l-.5 .5a3.5 3.5 0 0 1-2.2 .8"/>
<path d="M115.4 190.6l1.4 .8M115.4 190.6a4.5 4.5 0 0 0-4.9 .9 12.2 12.2 0 0 0-4.7 10.2 3.6 3.6 0 0 0 1.6 2.7M115.8 189.4l.9 1 .6 1.3M116 188.6l.4 .3M116 188.6a5.4 5.4 0 0 0-5.9 1.1 15.4 15.4 0 0 0-6.1 12.7 4.5 4.5 0 0 0 2.4 3.8M116.4 182.8l-8.1-4.7a7.4 7.4 0 0 0-7.6 .8 23.8 23.8 0 0 0-10.8 18.6 7.8 7.8 0 0 0 3.1 7M117.8 192.3a3.7 3.7 0 0 0-5.9-2.6 13.7 13.7 0 0 0-6.8 13.1 3.5 3.5 0 0 0 5 2.8M118.4 194.3a5.1 5.1 0 0 0-2.5-5.7 6.8 6.8 0 0 0-6.5 2.3 14.9 14.9 0 0 0-4.9 12.2 3.9 3.9 0 0 0 5.9 3.1l1.7-1M119.6 189.8v2.5M119.6 189.8a7.8 7.8 0 0 0-3.2-6.9 7.4 7.4 0 0 0-7.6 .7 23.8 23.8 0 0 0-10.7 18.7 7.8 7.8 0 0 0 3.1 6.9 7.4 7.4 0 0 0 7.6-.7l2.2-1.3M145.8 181.6v10.5M147.7 193.2v.4l-10.3 5.9"/>
<path d="M199.3 199.9l5.1 3M202.4 197.7l1.5 .9M202.4 197.7a5.4 5.4 0 0 0-5.9 1.1 15.4 15.4 0 0 0-6.1 12.6 4.7 4.7 0 0 0 2 3.6M268.6 180.8l-.2 .2-.6 .1M93 204.5l8.2 4.7M106.6 205.3l1.3 .4 1.4-.2M107.4 204.5l1.4 .8M192.4 215l1.5 .9M192.5 215.1l-8.4 4.8M193.7 207l5.1 2.9M199.2 213.9l-.3 3a.43 .43 0 0 0-.1 .5 .43 .43 0 0 0 .6 .2l2.1 .3M202 206.6a12.4 12.4 0 0 0-2.8 7.3"/>
<path d="M202 206.6l-2.6 2.8a1.04 1.04 0 0 0-.5 1.5l.3 3M204.5 208.6a2.71 2.71 0 0 1 3.5-1 4 4 0 0 1-.2 4.8 4.8 4.8 0 0 1-3.4 2.6 2.07 2.07 0 0 1-1.7-2.9l.5-1.5zM204.7 217.7l-.3 .2-.6 .1M204.7 208a3.5 3.5 0 0 1 4-1.3 3.5 3.5 0 0 1 .8 4.1 7.4 7.4 0 0 1-5 5.3 2.22 2.22 0 0 1-2.2-2.6 8.3 8.3 0 0 1 2.4-5.5zM204.9 209.2l-.7 1.1-1.2 1.3M205 208.2l-.8 1.5-1.3 1.6M205.4 207.8l-.8 1.8-1.8 2.2M205.7 200.8a3.8 3.8 0 0 0-5.6-2.3 14.9 14.9 0 0 0-8.1 14.1 3.8 3.8 0 0 0 4.7 3.6M205.8 207.6a8 8 0 0 1-3.1 4.7M206 209.8l-1.9 2.5M206.5 207.3l-.5 1.8-.9 1.6-.9 1.1-1.5 1.3M206.6 207.3a7.3 7.3 0 0 1-3.9 6"/>
<path d="M206.8 207.3a7.1 7.1 0 0 1-4.1 6.3M207.1 210.5l-1 1.5-.8 .9M207.4 207.3a4.7 4.7 0 0 1-.8 5.3 3.8 3.8 0 0 1-3.4 1.9M207.6 203.3a7.3 7.3 0 0 0-5.6 3.3M207.6 203.3a4.6 4.6 0 0 1 3.3 5.6l-.8 3.1-1.9 3.1-2.1 1.9-2.2 1a4 4 0 0 1-3.1-.5 3.9 3.9 0 0 1-1.6-3.6M207.6 203.4l-2.6-.4a.58 .58 0 0 0-.9 .4l-2.1 3.2M207.6 207.7l-.4 1.8-1 1.8-1.3 1.6-1.8 1.3M207.6 203.4h1.7a.64 .64 0 0 1 .7 .1 .64 .64 0 0 1 .2 .7l.2 1.1M207.7 207.7a6.9 6.9 0 0 1-4.8 6.5M207.7 207.8l.1 2.2M207.8 209.7a7 7 0 0 1-4.7 4.7M208.5 206.7a4.3 4.3 0 0 1 .4 5.2 6.6 6.6 0 0 1-4.6 4.1l-1-.2"/>
<path d="M210.1 203.4l-5.1-3-2.6-.4-2.2-.1a1.76 1.76 0 0 0-1.8 .9l-2.3 2.4-2.4 3.8-.4 2v2.2l.4 3.3 5.1 3M161.3 228.7a8.4 8.4 0 0 1 6.6-3.2 4 4 0 0 1 3.1 3.9 15 15 0 0 1-8 13.9 4 4 0 0 1-6-3.4 15 15 0 0 1 4.3-11.2zM162.8 231.5a3.3 3.3 0 0 1 3.7-1.2 3.3 3.3 0 0 1 .8 3.8 7 7 0 0 1-4.6 5.1 2.1 2.1 0 0 1-2.2-2.5l.5-2.4 .8-1.5zM169 226l-6.8-4a5.4 5.4 0 0 0-5.9 1.1 15.4 15.4 0 0 0-6.1 12.7 4.7 4.7 0 0 0 2 3.6l6.8 3.9M191.9 239.2l-6.8-3.9a5.4 5.4 0 0 0-5.9 1 15.4 15.4 0 0 0-6.1 12.7 4.7 4.7 0 0 0 2 3.6l6.8 3.9M216.8 235.2l5.1 3M222.5 228.2l5.1 2.9M225.5 225.9l1.6 .9M225.5 225.9a5.4 5.4 0 0 0-5.9 1.1 15.4 15.4 0 0 0-6.1 12.7 5 5 0 0 0 3.6 4.4M227.6 236.8a2.71 2.71 0 0 1 3.6-1 4 4 0 0 1-.2 4.8 4.8 4.8 0 0 1-3.5 2.7 2.07 2.07 0 0 1-1.6-2.9l.4-1.5zM227.9 236.3a3.5 3.5 0 0 1 3.9-1.3 3.5 3.5 0 0 1 .9 4 7.4 7.4 0 0 1-5 5.4 2.22 2.22 0 0 1-2.3-2.7 8.3 8.3 0 0 1 2.5-5.4zM228 237.4l-1.9 2.5"/>
<path d="M228.1 236.4l-.9 1.6-1.1 1.5M228.5 236.1l-.7 1.8-1.8 2.1M228.8 229a3.8 3.8 0 0 0-5.5-2.3 14.9 14.9 0 0 0-8.2 14.2 3.8 3.8 0 0 0 4.8 3.6M228.9 235.9a8 8 0 0 1-3 4.6M229.1 238.1l-1.8 2.4M229.6 235.6l-.2 1.2-.9 1.7-1.3 1.7-1.4 1.2M229.8 235.5a7.3 7.3 0 0 1-4 6M230 235.5a7.1 7.1 0 0 1-4.1 6.3M230.3 238.7l-1.9 2.5M230.6 235.5a4.7 4.7 0 0 1-.9 5.4 3.8 3.8 0 0 1-3.3 1.9M230.8 231.6a8.4 8.4 0 0 0-6.7 4.8l-1.4 3.3-.4 2.4M230.8 231.6a4.6 4.6 0 0 1 3.3 5.3l-.7 3.1-1.7 2.9-2.2 2.2-1 .6-1.3 .5a4.3 4.3 0 0 1-3.2-.4"/>
<path d="M230.8 231.6l-2.6-.4a.56 .56 0 0 0-.6 0 .56 .56 0 0 0-.3 .5l-1.8 2.7-2.8 3a1.39 1.39 0 0 0-.6 2l.2 2.8M230.8 235.9l-.5 2-1 1.8-1.5 1.7-1.5 1M230.8 231.6l1.7 .1a.6 .6 0 0 1 .7 0 .6 .6 0 0 1 .1 .7l.2 1.2M230.9 236a6.9 6.9 0 0 1-4.8 6.4M230.9 236.1l.1 2.2M231 238a7 7 0 0 1-4.8 4.7M231.7 234.9a4.3 4.3 0 0 1 .3 5.2 6.6 6.6 0 0 1-4.5 4.2l-1.1-.2M233.2 231.6l-5.1-2.9-3-.5-1.8-.1a1.7 1.7 0 0 0-1.8 .9l-2.7 3.1-2 3.1-.4 4 .4 3.6 5.1 2.9M165.8 250.2a19.1 19.1 0 0 0-8.6 17.4M168 249l-2.2 1.2M173.1 247.5a13 13 0 0 0-9.5 5.1 22.9 22.9 0 0 0-6.3 16.5 6.9 6.9 0 0 0 3.1 5.5l8.2 4.7M176.6 253.4a23.4 23.4 0 0 0-11.2 19.8 6.9 6.9 0 0 0 4.1 6.5 8.1 8.1 0 0 0 6.7-1.1"/>
<path d="M181.5 256.3a14 14 0 0 0-9 7 14.8 14.8 0 0 0-2.3 12.2 4.7 4.7 0 0 0 6.9 2.4 18.3 18.3 0 0 0 9.7-16.9 5.7 5.7 0 0 0-2.2-4.1M183.1 259.5l.9 1 .6 1.3M183.3 258.7a5.4 5.4 0 0 0-5.9 1.1 15.4 15.4 0 0 0-6.1 12.6 4.5 4.5 0 0 0 2.4 3.9M183.3 258.7l.4 .3M184.2 241.9a8.4 8.4 0 0 1 6.6-3.1 4 4 0 0 1 3.1 3.8 15 15 0 0 1-8 13.9 4 4 0 0 1-6-3.4 15 15 0 0 1 4.3-11.2zM185.7 244.7a3.3 3.3 0 0 1 3.7-1.2 3.3 3.3 0 0 1 .9 3.8 7 7 0 0 1-4.7 5.1 2.1 2.1 0 0 1-2.2-2.5l.5-2.4 .8-1.5zM186.4 256.3l.5 2.3v3.8M222.3 242.2l-.3 2.9a.43 .43 0 0 0 0 .5 .43 .43 0 0 0 .5 .2l2.2 .3M222.3 242.1l.3 2a3.1 3.1 0 0 0 1.4 1.7M227.8 246l-.2 .2h-.7M173.9 275.4l1.3 .3 1.4-.1M178.3 277.3l-2.1 1.3"/>
<path d="M178.5 263.1a5.2 5.2 0 0 1 5.6-1.6 4.5 4.5 0 0 1 1.6 4.7 12.2 12.2 0 0 1-6.5 9.2 3.2 3.2 0 0 1-4.6-2.7 12.1 12.1 0 0 1 3.9-9.6zM178.9 265.3a3.3 3.3 0 0 1 3.7-1.2 3.3 3.3 0 0 1 .9 3.8 7 7 0 0 1-4.7 5.1 2.1 2.1 0 0 1-2.2-2.5l.5-2.4 .8-1.5zM181.8 263.9a6.4 6.4 0 0 1-2 7l-.6 .5a3.5 3.5 0 0 1-2.2 .8M184.1 261.5a4.5 4.5 0 0 0-6.3 .2 12.2 12.2 0 0 0-4.7 10.1 4.2 4.2 0 0 0 3 3.6M185.1 262.4a3.7 3.7 0 0 0-5.9-2.6 13.7 13.7 0 0 0-6.8 13.1 3.5 3.5 0 0 0 5 2.8M185.7 264.4a5.1 5.1 0 0 0-2.4-5.7 6.8 6.8 0 0 0-6.6 2.3 14.9 14.9 0 0 0-4.9 12.2 3.9 3.9 0 0 0 5.9 3.1l1.8-1"/>
</g>
<!-- layer: Border -->
<g fill="none" stroke="#000" stroke-width=".25">
<path d="M15 .1h-15v15M20 10.1h390v276.9h-390zM65 5.1v5M115 5.1v5M165 5.1v5M215 5.1v10M265 5.1v5M315 5.1v5M365 5.1v5M405 .1h15v15M15 52.9h5M410 52.9h5"/>
<path d="M15 100.7h5M410 100.7h5M15 148.6h10M405 148.6h10M15 196.4h5M410 196.4h5M15 244.2h5M410 244.2h5M0 282.1v14.9h15M65 287v5M115 287v5M165 287v5"/>
<path d="M215 282.1v9.9M265 287v5M315 287v5M365 287v5M420 282.1v14.9h-15"/>
</g>
<!-- layer: TitleBlock -->
<path d="M230 240.1h180v46.9h-180zM230 250h180M254 240.1v9.9M288 240.1v46.9M349 240.1v46.9M288 260.1h122M349 277.1h61M359 277.1v9.9M395 277.1v9.9" fill="none" stroke="#000" stroke-width=".36"/>
<!-- layer: BOM -->
<g fill="none" stroke="#000" stroke-width=".25">
<path d="M230 10.1h180v92h-180zM230 17.7h180M245 17.7v84.4M260 17.7v84.4M305 17.7v84.4M380 17.7v84.4M92.9 36.2l29 33.1M143.3 24.8l23.2 22.2M197.1 32.1l-22.9 48.8M230 25.4h180M230 33.1h180M230 40.7h180"/>
<path d="M230 48.4h180M230 56.1h180M62.7 71.3l28.8 7.3M230 63.7h180M230 71.4h180M230 79.1h180M82.1 95.6l36.7 19.7M213.2 91.9l-40 18M230 86.7h180M230 94.4h180M245 119.6l40.9 1.4M83.2 148.2l-33.2 32.8"/>
<path d="M285.1 151.1l-16.2 14.8M254.9 181.1l-6.6 22.9M149 240.8l-34.5 16"/>
<circle cx="88.8" cy="31.5" r="6.3"/>
<circle cx="138.8" cy="20.4" r="6.3"/>
<circle cx="199.8" cy="26.5" r="6.3"/>
<circle cx="56.6" cy="69.7" r="6.3"/>
<circle cx="76.7" cy="92.6" r="6.3"/>
<circle cx="218.9" cy="89.3" r="6.3"/>
<circle cx="292.2" cy="121.1" r="6.3"/>
<circle cx="289.7" cy="146.9" r="6.3"/>
<circle cx="45.5" cy="185.4" r="6.3"/>
<circle cx="246.6" cy="210" r="6.3"/>
<circle cx="108.8" cy="259.4" r="6.3"/>
</g>
<path d="M166.9 46.5l2.2 2.9-3-2zM91.7 78l3.2 1.4-3.5-.3zM121.4 69.7l.9-.7 1.9 3zM173.6 80.7l1.1 .5-2 2.9zM119.1 114.8l2.8 2.2-3.4-1.1zM170 111.3l2.9-2 .5 1.1zM241.5 119.5l3.5-.5v1.2zM82.8 147.8l2.9-2-2.1 2.8zM268.6 165.5l.7 .8-2.9 2zM255.9 177.7l-.4 3.6-1.2-.3zM148.8 240.3l3.4-.9-2.9 2z" fill="#000" stroke="#000" stroke-width=".25"/>
<g font-size="7">
<text x="137" y="22.9">2</text>
<text x="195.7" y="29">10</text>
<text x="86.9" y="34">6</text>
<text x="54.7" y="72.2">8</text>
<text x="75" y="95.1">1</text>
<text x="217.1" y="91.8">4</text>
<text x="290.2" y="123.6">7</text>
<text x="287.7" y="149.4">5</text>
<text x="43.6" y="187.9">9</text>
<text x="244.7" y="212.5">6</text>
<text x="106.9" y="261.9">3</text>
<text x="289" y="270.6">Y Carrier</text>
</g>
<g font-size="4.9">
<text x="309.6" y="15.6">Parts List</text>
<text x="232.7" y="23.3">Item</text>
<text x="248.6" y="22.8">Qty</text>
<text x="268.4" y="23.3">Part Number</text>
<text x="330.2" y="22.8">Description</text>
<text x="386.3" y="23.3">Material</text>
<text x="236.3" y="30.4">1</text>
<text x="251.3" y="30.4">1</text>
<text x="261.5" y="30.4">Y Carrier_2x</text>
<text x="381.1" y="30.4">PET Plastic</text>
<text x="236.2" y="38.1">2</text>
<text x="251.3" y="38.1">1</text>
<text x="261.5" y="38.1">Y Fork_2x</text>
<text x="381.1" y="38.1">PET Plastic</text>
<text x="236.1" y="45.7">3</text>
<text x="251.2" y="45.7">2</text>
<text x="261.1" y="45.8">Fork Spacer_x</text>
<text x="381.1" y="45.7">PET Plastic</text>
<text x="236.2" y="53.4">4</text>
<text x="251.3" y="53.4">1</text>
<text x="261.1" y="53.4">M4 NUT</text>
<text x="381.3" y="53.5">Steel</text>
<text x="236.1" y="61.1">5</text>
<text x="251.1" y="61.1">3</text>
<text x="261.1" y="61.1">M5 LOCK NUT</text>
<text x="381.3" y="61.1">Steel</text>
<text x="236.1" y="68.7">6</text>
<text x="251.1" y="68.7">5</text>
<text x="261.1" y="68.8">M5 WASHER</text>
<text x="381.3" y="68.8">Steel</text>
<text x="236.1" y="76.4">7</text>
<text x="251.1" y="76.4">3</text>
<text x="261.5" y="76.4">V-Wheel Mini Assy</text>
<text x="236.1" y="84.1">8</text>
<text x="251.2" y="84.1">2</text>
<text x="261.1" y="84.1">M5x30 BH</text>
<text x="381.3" y="84.1">Steel</text>
<text x="236.1" y="91.7">9</text>
<text x="251.3" y="91.7">1</text>
<text x="261.1" y="91.7">M5x35 BH</text>
<text x="381.3" y="91.8">Steel</text>
<text x="234.6" y="99.4">10</text>
<text x="251.3" y="99.4">1</text>
<text x="261.1" y="99.4">M4x08 SET</text>
<text x="381.3" y="99.4">Steel</text>
<text x="289" y="248.5">Roy Berntsen</text>
<text x="323.5" y="248.5">01.02.2020</text>
<text x="399.1" y="285.7">1/1</text>
</g>
<g font-size="3.5">
<text x="39" y="8.8">1</text>
<text x="89" y="8.8">2</text>
<text x="139" y="8.8">3</text>
<text x="189" y="8.8">4</text>
<text x="239" y="8.8">5</text>
<text x="289" y="8.8">6</text>
<text x="339" y="8.8">7</text>
<text x="389" y="8.8">8</text>
<text x="16.3" y="30.2">A</text>
<text x="411.3" y="30.2">A</text>
<text x="16.3" y="78">B</text>
<text x="411.3" y="78">B</text>
<text x="16.2" y="125.9">C</text>
<text x="411.2" y="125.9">C</text>
<text x="16.2" y="173.7">D</text>
<text x="411.2" y="173.7">D</text>
<text x="16.3" y="221.6">E</text>
<text x="411.3" y="221.6">E</text>
<text x="16.4" y="269.4">F</text>
<text x="411.4" y="269.4">F</text>
<text x="39" y="290.8">1</text>
<text x="89" y="290.8">2</text>
<text x="139" y="290.8">3</text>
<text x="189" y="290.8">4</text>
<text x="239" y="290.8">5</text>
<text x="289" y="290.8">6</text>
<text x="339" y="290.8">7</text>
<text x="389" y="290.8">8</text>
</g>
<g font-size="2.5">
<text x="231" y="242.9">Dept.</text>
<text x="255" y="242.9">Technical reference</text>
<text x="289" y="242.9">Created by</text>
<text x="350" y="242.9">Approved by</text>
<text x="289" y="252.8">Document type</text>
<text x="350" y="252.8">Document status</text>
<text x="289" y="262.9">Title</text>
<text x="350" y="262.9">DWG No.</text>
<text x="350" y="279.9">Rev.</text>
<text x="360" y="279.9">Date of issue</text>
<text x="396" y="279.9">Sheet</text>
</g>
</svg>
